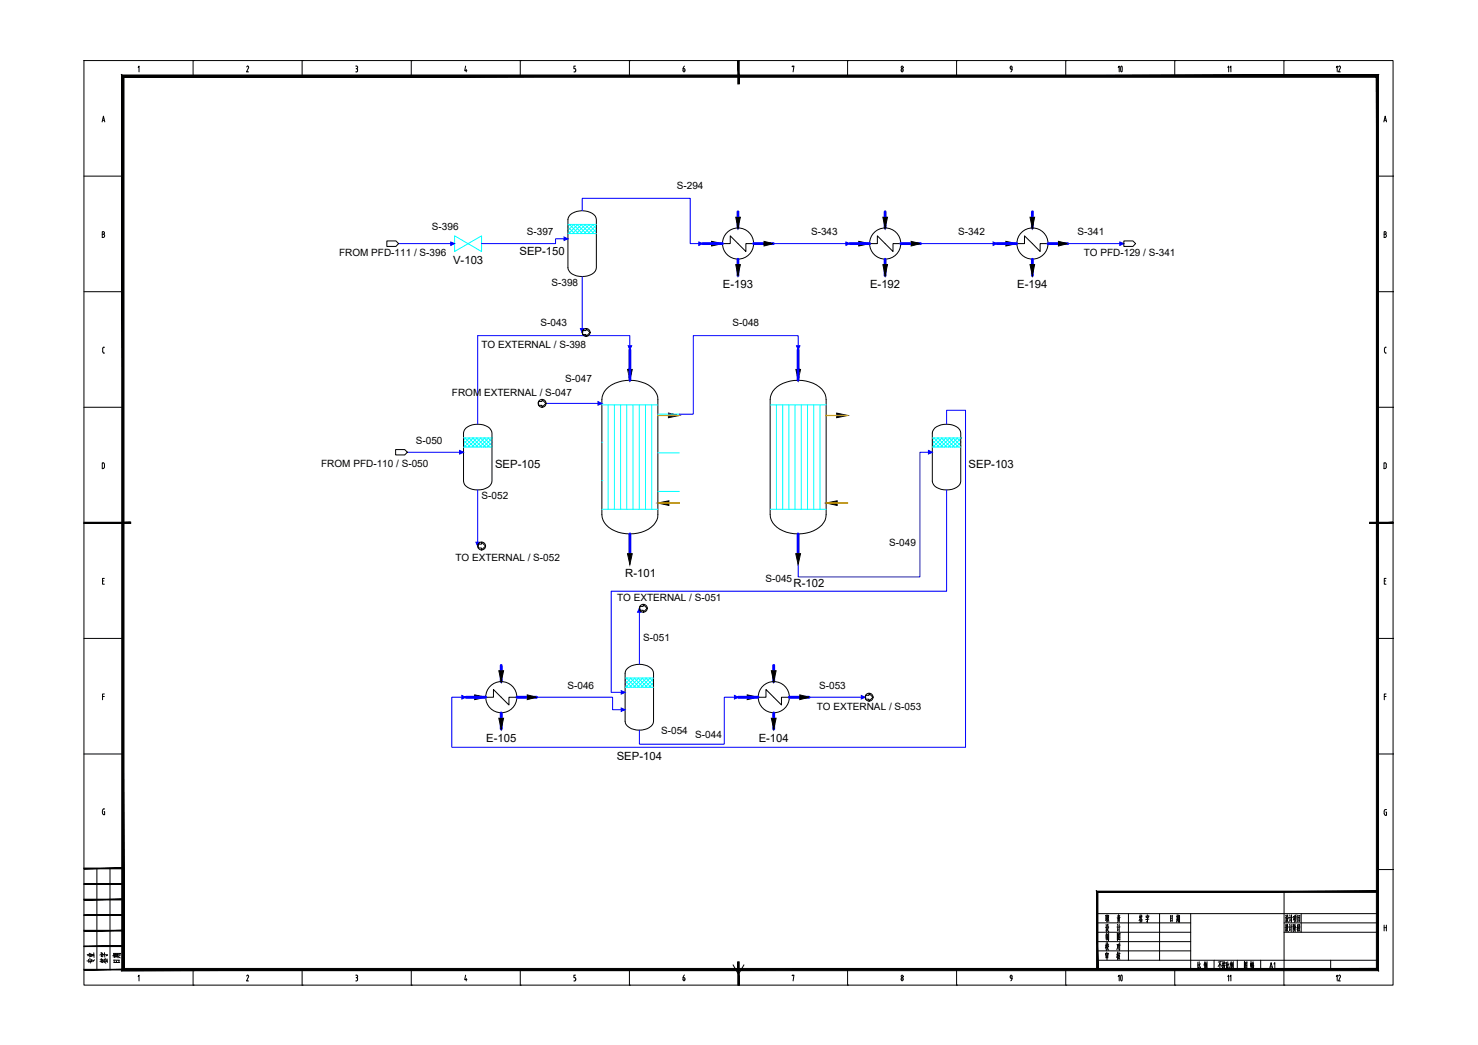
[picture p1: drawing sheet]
<svg xmlns="http://www.w3.org/2000/svg" width="420mm" height="297mm" viewBox="0 0 420 297" stroke-linecap="round" stroke-linejoin="round" font-family="sans-serif">
<g fill="none" stroke="#000" stroke-width=".28">
<path d="M23.9 17.2h372.1v262.8h-372.1zM39.3 19.2l.2-.4v1.6M54.9 17.2h.1M54.9 17.2v4.5M70.1 19l.4-.2 .1 .5M70.6 19.4l-.5 1h.5M85.9 17.2h.1M85.9 17.2v4.5M101.1 18.8h.3M101.2 19.5h.2M101.4 18.8l.2 .2v.3l-.2 .2 .3 .4M101.6 19.9v.2"/>
<path d="M116.9 17.2h.1M116.9 17.2v4.5M132.4 18.8l-.3 1.3h.6M132.5 19.7v.7M147.9 17.2h.1M147.9 17.2v4.5M163.4 19.5l.3 .4M163.6 18.8h-.5v.7h.3M163.6 19.9v.2M178.9 17.2h.1M178.9 17.2v4.5M194.4 19.5h-.2v.6"/>
<path d="M194.5 19.5l.2 .4M194.6 18.8l-.4 .7M194.7 19.9v.2M209.9 17.2h.1M225.2 19v-.2h.5l-.2 1.6M240.9 17.2h.1M240.9 17.2v4.5M256.2 19.9l.3-.4 .2 .4M256.2 19.9v.2M256.7 19.9v.2M271.9 17.2h.1M271.9 17.2v4.5"/>
<path d="M287.2 19.1l.3-.3 .2 .3M287.2 19.2l.3 .5M287.7 19.2v.5h-.3M287.7 19.6l-.4 .8M303 17.2h.1M303 17.2v4.5M334 17.2h.1M334 17.2v4.5M365 17.2h.1M365 17.2v4.5M29 34.7l.4-1.7 .4 1.7M29.2 34.2h.5"/>
<path d="M101.1 20.4h.3M101.7 20.1l-.3 .3M163.7 20.1l-.1 .3h-.5M194.2 20.1l.2 .3 .3-.3M256.2 20.1l.3 .3 .2-.3M393.4 34.7l.4-1.7 .4 1.7M393.5 34.2h.6M23.9 50.1h11.1M391.6 50.1h4.4M396 50.1h.1M29.1 66.6h.3M29.4 66.6l.3 .4-.3 .5"/>
<path d="M29.4 66.6l.3-.2v-.4l-.6-.1v1.6h.3M393.5 66.6h.3M393.8 66.6l.3 .4-.3 .5M393.8 66.6l.2-.2v-.4l-.5-.1v1.6h.3M23.9 82.9h11.1M29.4 98.7h.3M29.5 98.7l-.3 .4v1l.3 .2M391.6 82.9h4.4M394.1 98.7l-.4 .1-.1 .3v1l.5 .3M396 82.9h.1M23.9 115.8h11.1M29.4 100.4h.3"/>
<path d="M391.6 115.8h4.4M396 115.8h.1M29.1 131.6h.4l.2 .5v.8l-.6 .3zM393.4 131.6l.7 .2v.9l-.2 .4-.5 .1zM396 148.6h.1M29.2 165.1h.3M29.7 164.4h-.5v1.7h.5M393.5 165.1h.4M394 164.4h-.5v1.7h.5M23.9 181.5h11.1M29.2 198h.5M29.7 197.3h-.5v1.6"/>
<path d="M391.6 181.5h4.4M393.5 198h.5M394 197.3h-.5v1.6M396 181.5h.1M23.9 214.3h11.1M391.6 214.3h4.4M396 214.3h.1M29.4 229.9h.3M29.5 229.9l-.4 .5 .1 .9 .3 .2M29.6 230.7h.1v.9h-.3M393.5 231.3l.3 .4M393.8 230.1h.4"/>
<path d="M393.8 230.1l-.2 .2-.1 1M393.9 230.8h.3v1h-.4M27.5 246.8v28.8M31.3 246.8v28.8M311.9 259.7h79.7M320.8 259.7v13.3M324.1 260l-.2 .9M326.1 260l.1 .3M329.6 259.7v13.3M334.9 260l-.1 1.4M338.5 259.7v15.9M365 253.5v26.5"/>
<path d="M369.9 259.7v5.3M391.6 247.2h4.4M396 247.2h.1M39.3 277.6l.2-.4v1.6M54.9 275.6v4.4M70.1 277.4l.4-.2 .1 .5M70.6 277.7l-.5 1.1h.5M85.9 275.6v4.4M101.1 277.2h.3M101.1 278.8h.3M101.2 277.9h.2M101.4 277.2l.2 .2v.3l-.2 .2 .3 .4"/>
<path d="M101.6 278.3v.2M101.7 278.4l-.3 .4M116.9 275.6v4.4M132.4 277.2l-.3 1.3h.6M132.5 278.1v.7M147.9 275.6v4.4M163.6 277.2h-.5v.7l.5 .1 .1 .3M163.6 278.3v.4l-.5 .1M178.9 275.6v4.4M194.6 277.1l-.4 .8M194.7 278.3v.2M194.7 278.3l-.1-.4h-.4l.1 .8h.3l.1-.3"/>
<path d="M208.4 274.3l1.5 2.6 1.6-2.6M225.2 277.4v-.2h.5l-.2 1.6M240.9 275.6v4.4M256.2 278.3l.3-.4 .2 .4M256.2 278.3l.3 .5 .2-.4M256.7 278.3v.2M271.9 275.6v4.4M287.2 277.5l.3-.3 .2 .3M287.2 277.6l.3 .5M287.4 278.1h.3M287.7 277.6v.4M287.7 278l-.4 .8"/>
<path d="M303 275.6v4.4M311.9 273h79.7M311.9 262.3h26.6M311.9 265h26.6M311.9 267.7h26.6M311.9 270.3h26.6M324.1 261.5v.4M324.1 260.5l.1 .3M324.3 260.8l.5 .7M324.3 261.5v.4M324.3 260.7l-.5 1M324.3 260.4l-.3 .1"/>
<path d="M324.4 261.2l-.3 .1M324.5 260.1l-.2 .6M324.5 260.5l.1 .3M324.5 261.5l-.1 .5M324.6 262l-.6 .2M324.7 260.4l-.3 .1M325.8 260.3v.5M326.2 261v1.2l-.2-.3M326.4 260.6l-.2 .5M326.4 260.7l-.5 .1M326.6 260.3l-.1 .4M326.6 260.4l-.8 .1"/>
<path d="M326.6 261.3l-.9 .1M332.8 260.2v1.7M333.1 261l-.3 .1M333.2 261.7l-.4 .1M333.3 260.3l-.5 .1M333.3 260.2l-.1 1.7M334 275.6v4.4M334.6 260v1.4M334.6 261.6l-.2 .5M334.8 261.6l.1 .3M334.8 260.7l-.2 .1M334.8 261l-.2 .1"/>
<path d="M335 260.4l-.5 .1M335 261.4l-.6 .1M335.1 260.2v1.1M335.3 261.2l-.3 1M335.3 260.7l-.2 .1M335.3 260.2v2l-.1-.2M335.3 260.3h-.2M340.5 273.5v1.7M340.8 274.9l-.4 .5M340.8 274.2l-.3 .1M340.9 273.4v1.8l.2 .1h.2v-.5M341.2 273.9l-.3 .7"/>
<path d="M342.5 273.7v1.7M342.5 273.3l-.2 1M342.6 274.1l.2-.1-.2 1.2M342.6 274.4l.1 .3M342.7 273.7l-.2 .9M342.9 273.6l-.3 .1M343 273.9v.9M343.1 273.3v2.1l-.1-.3M345.1 273v2.6M346.8 273.8v1.6M346.9 273.4l-.6 1.3M346.9 274.1l.3 .5"/>
<path d="M347.2 273.3l-.9 .2M347.6 273.2v2.2l-.1-.3M347.7 274.2l-.3 .4M347.7 273.9l-.3 .1M347.8 273.6v.5M348 273.2l.1 .4M348 273.9l-.1 .9 .4 .6M348.1 274.4l-.3 1M348.3 273.7l-.5 .1M348.3 273.6l-.1 .4M348.3 274.3l-.5 .2M348.7 273.5v1.7"/>
<path d="M348.9 274.2l-.2 .1M349 274.9l-.4 .4M349 273.4v1.7l.2 .2h.2v-.5M349.4 273.9l-.4 .6M349.9 273.7v1.7M350 273.3l-.3 1M350 274.3l.2 .3M350.1 274.1l.2-.1-.3 1.2M350.2 273.7l-.2 .9M350.3 273.6l-.3 .1M350.4 273.8v1M350.6 273.3v2.1l-.2-.3"/>
<path d="M351.7 273v2.6M353.8 275.3v-1.9v2M353.8 275.2l.6 .1M354 274.1l.4 .5M354 274.8l.2 .3M354.1 274.6l.1 .2M354.1 273.7l-.2 .5M354.2 273.9h-.2M354.3 273.8l-.5 .9M354.5 273.4l-.1 2M354.5 273.5l-.7 .1M355.5 273.8v.9"/>
<path d="M355.6 273.2v2.2M355.8 273.8l-.1 .8M355.8 273.9l-.3 .1M355.9 274.4v1M356 273.7v.6M356.1 274.5v.8M356.3 274.9h-.3M356.3 275.3l-.4 .1M356.3 273.8h-.3M356.3 273.7v.5M356.3 274.2h-.3M356.3 274.4l-.4 .1"/>
<path d="M356.3 273.5h-.4M356.4 274.3l-.1 1.1M365 262.3h26.6M365 265h26.6M365.4 262.8l.2 .4M365.5 260.2l.1 .3M365.5 263.5l-.2 .1M365.5 263.4v1M365.6 260.8l-.2 .1M365.6 260.8v1M365.7 264.1l-.3 .6M365.7 263.9l.6 .9"/>
<path d="M365.7 261.5l-.2 .5M365.8 261.3l.5 .8M365.8 263.2l-.2 .6M365.8 262.7v.5M365.8 260.1l-.1 1M366 262.7v.7l.2 .1M366 262.8l-.2 .1M366 260.1l.1 .7h.2M366 260.2h-.2M366 263.7l-.3 .1M366.1 263.6l-.5 1.2M366.1 261.1h-.3"/>
<path d="M366.2 261l-.6 1.2M366.5 260.8l.2-.1-.1 1.2 .2-.5M366.6 262.7l.1 .4M366.6 260.1l.2 .4M366.6 263.4l-.2 .1M366.6 263.4v1.1M366.8 264.1l-.2 .5M367.1 262.7v2.1M367.1 260v2.2M367.4 263.4l-.6 .2M367.4 260.8l-.6 .1M367.6 262.7v2"/>
<path d="M367.8 260.5v.9M367.8 262.9h-.2M367.8 262.8l-.1 1.3v-.2M367.9 260.5h-.2M368 263.6l-.3 1.2M368 260.5v1.1M368 261.2l-.4 .3M368.1 262.9l.4 .8M368.2 262.7l-.4 1M368.2 263.5v1.3M368.2 260.8l-.3 1.4M368.2 260.2v.4"/>
<path d="M368.2 261.6l.3 .5M368.5 260.6h-.5M368.5 260.5l-.1 1.1M368.5 260.1l-.5 .1M368.8 262.9v1.8M368.9 260.1v1.9M369 263.6l-.2 .1M369 263.3h-.2M369 263.9l-.3 .2M369 262.7l-.2 .3M369.2 263.9l.4 .8M369.3 262.7l-.2 1"/>
<path d="M369.4 263.4l.2 .1M369.4 261.2l-.5 .1M369.4 260.8h-.5M369.4 262.9h-.1M369.4 262.8v.6M369.5 263.7l-.5 1.1M369.5 261.7l-.6 .1M369.5 263.7l-.3 .1M369.5 260.3l-.6 .1M369.5 260.2v1.8M378.3 273v2.6M393.5 263v1.6"/>
<path d="M393.5 263.7h.6M394.1 263v1.6M54.9 280h.1M85.9 280h.1M116.9 280h.1M147.9 280h.1M178.9 280h.1M209.9 280h.1M240.9 280h.1M271.9 280h.1M303 280h.1M334 280h.1"/>
<path d="M365 280h.1"/>
<circle cx="256.4" cy="19.1" r=".32"/>
<circle cx="256.4" cy="277.5" r=".32"/>
</g>
<g fill="#000" stroke="#000" stroke-width=".28">
<path d="M209.7 17.2l.4 6.7v-6.7zM209.7 17.2l.4 6.7h-.4z"/>
<path d="M34.6 21.3l.6 254v-253.3zM34.6 21.3l.6 254-.6 .6zM35.2 275.3l-.6 .6 356.7-.6zM34.6 275.9l356.7-.6 .6 .6zM391.3 22v253.3l.6 .6zM391.9 21.3v254.6l-.6-253.9zM35.2 22h356.1l.6-.7zM34.6 21.3h357.3l-356.7 .7z"/>
<path d="M23.9 148.4v.4l13.3-.4zM23.9 148.8l13.3-.4v.4z"/>
<path d="M389.4 148.8h6.6v-.4zM389.4 148.4h6.6l-6.6 .4z"/>
<path d="M23.9 255.8h11.1v-.2zM23.9 255.6h11.1l-11.1 .2z"/>
<path d="M23.9 251.4h11.1v-.2zM23.9 251.2h11.1l-11.1 .2z"/>
<path d="M23.9 247h11.1v-.3zM23.9 246.7h11.1l-11.1 .3z"/>
<path d="M312.1 253.6h79.5v-.3zM311.7 253.3h79.9l-79.5 .3zM311.7 253.3l.4 22.3v-22zM311.7 253.3l.4 22.3h-.4z"/>
<path d="M23.9 275.7h11.1v-.2zM23.9 275.5h11.1l-11.1 .2z"/>
<path d="M23.9 269.1h11.1v-.2zM23.9 268.9h11.1l-11.1 .2z"/>
<path d="M23.9 264.7h11.1v-.3zM23.9 264.4h11.1l-11.1 .3z"/>
<path d="M23.9 260.2h11.1v-.2zM23.9 260h11.1l-11.1 .2z"/>
<path d="M209.7 273.4v6.6h.4zM209.7 273.4h.4v6.6z"/>
</g>
<g fill="none" stroke="#00f" stroke-width=".8">
<path d="M199.8 69.2h5.6M209.8 60.2v4.6M209.8 73.7v4.6M214.2 69.2h5.7M241.6 69.2h5.6M251.6 60.2v4.6M251.6 73.7v4.6M256.1 69.2h5.6M283.4 69.2h5.6M293.5 60.2v4.6M293.5 73.7v4.6M297.9 69.2h5.6"/>
<path d="M179.1 99.4v8.7M226.9 99.4v8.7M179.1 151.8v5.6M226.9 151.8v5.6M132.4 198.2h5.7M142.5 189.1v4.7M146.9 198.2h5.7M209.9 198.2h5.6M219.9 189.1v4.7M224.4 198.2h5.6M142.5 202.6v4.6M219.9 202.6v4.6"/>
</g>
<g fill="#000" stroke="#000" stroke-width=".28">
<path d="M202.3 68.6l3.1 .6-3.1 .7zM209.2 61.8h1.3l-.7 3zM209.2 75.2h1.3l-.7 3.1zM217.2 68.6l2.7 .6-2.7 .7zM244.1 68.6l3.1 .6-3.1 .7zM251 61.8h1.3l-.7 3zM251 75.2h1.3l-.7 3.1zM259 68.6l2.7 .6-2.7 .7zM285.9 68.6l3.1 .6-3.1 .7zM292.8 61.8h1.3l-.6 3zM292.8 75.2h1.3l-.6 3.1zM300.9 68.6l2.6 .6-2.6 .7z"/>
<path d="M178.4 105h1.3l-.6 3.1zM190 117.4l3.1 .7-3.1 .6zM226.3 105h1.3l-.7 3.1zM237.9 117.4l3 .7-3 .6zM187 143l3.1-.6v1.3zM234.9 143l3.1-.6v1.3zM178.4 157.4h1.3l-.6 3.1zM226.2 157.4h1.4l-.7 3.1zM134.9 197.5l3.2 .7-3.2 .7zM141.8 190.7h1.4l-.7 3.1zM149.9 197.5l2.7 .7-2.7 .7zM212.4 197.5l3.1 .7-3.1 .7z"/>
<path d="M219.3 190.7h1.3l-.7 3.1zM227.4 197.5l2.6 .7-2.6 .7zM141.8 204.2h1.4l-.7 3zM219.3 204.2h1.3l-.7 3z"/>
</g>
<g fill="none" stroke="#000" stroke-width=".28">
<path d="M162.1 61a5.4 5.4 0 0 1 7.1 .5l.3 .9v13.7a3.5 3.5 0 0 1-4 2.5 3.5 3.5 0 0 1-4.1-2.5v-13.7zM205.4 69.2h2.2v-2.2l4.4 4.5v-2.3h2.2M247.2 69.2h2.2v-2.2l4.5 4.5v-2.3h2.2M289 69.2h2.2v-2.2l4.5 4.5v-2.3h2.2M172.4 110.6a10.3 10.3 0 0 1 13.4 0 4.3 4.3 0 0 1 1.2 3v32.7a5.7 5.7 0 0 1-4.6 5 9.9 9.9 0 0 1-10.6-2.7l-.6-1.5-.1-.8v-32.7a4.6 4.6 0 0 1 1.3-3zM220.2 110.6a10.3 10.3 0 0 1 13.4 0 4.3 4.3 0 0 1 1.3 3v32.7a5.7 5.7 0 0 1-4.7 5 9.9 9.9 0 0 1-10.5-2.7l-.7-1.5-.1-.8v-32.7a4.6 4.6 0 0 1 1.3-3zM132.4 121.7a5.4 5.4 0 0 1 7.1 .5l.4 .9v13.7a3.5 3.5 0 0 1-4.1 2.5 3.5 3.5 0 0 1-4-2.5v-13.7zM265.7 121.7a5.5 5.5 0 0 1 7.1 .5l.3 .9v13.7a3.5 3.5 0 0 1-4 2.5 3.5 3.5 0 0 1-4.1-2.5v-13.7zM138.1 198.2h2.2v-2.2l4.4 4.4v-2.2h2.2M178.4 190a5.4 5.4 0 0 1 7.1 .4l.3 1v13.6a3.6 3.6 0 0 1-4 2.5 3.6 3.6 0 0 1-4.1-2.5v-13.6l.3-1zM215.5 198.2h2.2v-2.2l4.5 4.4v-2.2h2.2"/>
<circle cx="209.8" cy="69.2" r="4.4"/>
<circle cx="251.6" cy="69.2" r="4.4"/>
<circle cx="293.5" cy="69.2" r="4.4"/>
<circle cx="142.5" cy="198.2" r="4.4"/>
<circle cx="220" cy="198.2" r="4.4"/>
</g>
<g fill="none" stroke="#0ff" stroke-width=".28">
<path d="M161.4 65.6l.9 .8M161.4 64.5l2 1.9M161.4 63.8h8.1M161.4 66.4h8.1M161.9 63.8l2.6 2.6M162 63.8l-.6 .6M163 63.8l2.6 2.6M163.1 63.8l-1.7 1.7M164 63.8l2.7 2.6M164.2 63.8l-2.5 2.6M165.1 63.8l2.7 2.6M165.3 63.8l-2.5 2.6"/>
<path d="M166.2 63.8l2.7 2.6M166.4 63.8l-2.6 2.6M167.3 63.8l2.2 2.2M167.5 63.8l-2.6 2.6M168.4 63.8l1.1 1.1M168.6 63.8l-2.6 2.6M169.5 64l-2.4 2.4M169.5 65.1l-1.3 1.3M169.5 66.2l-.2 .2M171.1 115.1h15.9M172.9 115.1v29.7M174.7 115.1v29.7"/>
<path d="M176.4 115.1v29.7M178.2 115.1v29.7M179.9 115.1v29.7M181.7 115.1v29.7M183.5 115.1v29.7M185.3 115.1v29.7M218.9 115.1h16M220.7 115.1v29.7M222.5 115.1v29.7M224.3 115.1v29.7M226 115.1v29.7M227.8 115.1v29.7"/>
<path d="M229.6 115.1v29.7M231.3 115.1v29.7M233.1 115.1v29.7M131.8 126.3l.8 .8M131.8 125.2l1.9 1.9M131.8 124.5h8.1M131.8 127.1h8.1M132.2 124.5l2.6 2.6M132.4 124.5l-.6 .6M133.3 124.5l2.6 2.6M133.5 124.5l-1.7 1.7M134.4 124.5l2.5 2.6"/>
<path d="M134.6 124.5l-2.7 2.6M135.5 124.5l2.5 2.6M135.7 124.5l-2.7 2.6M136.6 124.5l2.5 2.6M136.7 124.5l-2.6 2.6M137.7 124.5l2.2 2.2M137.8 124.5l-2.6 2.6M138.7 124.5l1.2 1.1M138.9 124.5l-2.6 2.6M139.9 124.7l-2.5 2.4M139.9 125.8l-1.4 1.3M139.9 126.9l-.3 .2"/>
<path d="M265 124.5h8.1M265 127.1h8.1M265 126.3l.9 .8M265 125.2l1.9 1.9M265.5 124.5l2.5 2.6M265.6 124.5l-.6 .6M266.6 124.5l2.5 2.6M266.7 124.5l-1.7 1.7M267.6 124.5l2.6 2.6M267.8 124.5l-2.6 2.6M268.7 124.5l2.6 2.6M268.9 124.5l-2.6 2.6"/>
<path d="M269.8 124.5l2.6 2.6M270 124.5l-2.6 2.6M270.9 124.5l2.2 2.2M271.1 124.5l-2.6 2.6M272 124.5l1.1 1.1M272.2 124.5l-2.6 2.6M273.1 124.5h.1M273.1 124.7l-2.4 2.4M273.1 125.8l-1.3 1.3M273.1 126.9l-.2 .2M171.1 144.8h15.9M218.9 144.8h16"/>
<path d="M177.7 194.5l.8 .9M177.7 193.4l1.9 2M177.7 192.7h8.1M177.7 195.4h8.1M178.1 192.7l2.6 2.7M178.3 192.7l-.6 .6M179.2 192.7l2.6 2.7M179.4 192.7l-1.7 1.7M180.3 192.7l2.6 2.7M180.5 192.7l-2.6 2.7M181.4 192.7l2.6 2.7M181.6 192.7l-2.6 2.7"/>
<path d="M182.5 192.7l2.6 2.7M182.7 192.7l-2.6 2.7M183.6 192.7l2.2 2.2M183.8 192.7l-2.6 2.7M184.7 192.7l1.1 1.2M184.9 192.7l-2.6 2.7M185.8 192.9l-2.4 2.5M185.8 194l-1.3 1.4M185.8 195.1l-.2 .3M185.8 192.7v.1"/>
</g>
<path d="M187 118.1h6.1M234.9 118.1h6M187 143h6.1h-3M234.9 143h6h-2.9" fill="none" stroke="#ffbf00" stroke-width=".38"/>
<!-- layer: EQUIPMENT -->
<path d="M129.2 67l7.7 4.5v-4.5l-7.7 4.5zM171.1 114.7h.1M187 117.7h6.1M171.1 125.7h.1M171.1 136.6h.1M187 128.7h6.1M187 139.7h6.1" fill="none" stroke="#0ff" stroke-width=".28"/>
<!-- layer: STREAM -->
<g fill="none" stroke="#00f" stroke-width=".28">
<path d="M165.5 59.9v-3.5h30.7v12.8h3.6M113.3 69.2h15.9M161.4 67.9h-3.5v1.3h-21M165.5 78.6v15.9M219.9 69.2h21.7M261.7 69.2h21.7M303.5 69.2h16M179.1 99.4v-4h-43.3v25.2M226.9 99.4v-4h-29.8v22.3h-4M155.2 114.7h15.9M115.8 128.6h16M135.8 139.3v15.9"/>
<path d="M265 128.6h-3.5v35.4h-34.6v-3.5M269.1 120.6v-4h5.4v95.8h-146.1v-14.2h4M269.1 139.3v28.7h-95.4v28.8h4M181.8 172.9v15.9M152.6 198.2h21.5v3.5h3.6M209.9 198.2h-4v13.3h-24.1v-4M230 198.2h15.9"/>
</g>
<!-- layer: STREAM_ARROW -->
<g fill="#00f" stroke="#00f" stroke-width=".28">
<path d="M178.6 98.3h1l-.5 1.1z"/>
<path d="M131.3 197.7l1.1 .5-1.1 .5z"/>
<path d="M176.6 196.3l1.1 .5-1.1 .5z"/>
<path d="M176.6 201.2l1.1 .5-1.1 .5z"/>
<path d="M170 114.2l1.1 .5-1.1 .5z"/>
<path d="M226.4 98.3h1l-.5 1.1z"/>
<path d="M263.9 128l1.1 .6-1.1 .5z"/>
<path d="M130.7 128l1.1 .6-1.1 .5z"/>
<path d="M181.8 172.9l.4 1.1h-.9z"/>
<path d="M135.3 154.1h1l-.5 1.1z"/>
<path d="M244.8 197.7l1.1 .5-1.1 .5z"/>
<path d="M208.8 197.7l1.1 .5-1.1 .5z"/>
<path d="M198.7 68.8l1.1 .4-1.1 .6z"/>
<path d="M318.3 68.8l1.2 .4-1.2 .6z"/>
<path d="M282.3 68.8l1.1 .4-1.1 .6z"/>
<path d="M240.5 68.8l1.1 .4-1.1 .6z"/>
<path d="M128.1 68.8l1.1 .4-1.1 .6z"/>
<path d="M160.3 67.4l1.1 .5-1.1 .5z"/>
<path d="M165 93.4h1l-.5 1.1z"/>
</g>
<!-- layer: CONNECTOR -->
<g fill="none" stroke="#000" stroke-width=".28">
<path d="M110 68.5h2.6l.7 .7-.7 .8h-2.6zM319.5 68.5h2.6l.7 .7-.7 .8h-2.6zM165.6 94h1v-.6l1.1 1.1-1.1 1.2v-.6h-1zM153.1 114.1h1v-.5l1.1 1.1-1.1 1.1v-.6h-1zM112.5 127.8h2.5l.8 .8-.8 .7h-2.5zM136 154.7h.9v-.6l1.1 1.1-1.1 1.1v-.5h-.9zM181.9 172.4h1v-.6l1.1 1.1-1.1 1.1v-.5h-1zM246.1 197.6h.9v-.5l1.1 1.1-1.1 1.1v-.6h-.9z"/>
<circle cx="166.6" cy="94.5" r="1.12"/>
<circle cx="154.1" cy="114.6" r="1.12"/>
<circle cx="136.9" cy="155.2" r="1.12"/>
<circle cx="182.9" cy="172.9" r="1.12"/>
<circle cx="247.1" cy="198.2" r="1.12"/>
</g>
<text font-size="6.6" x="315.7" y="280.8">10</text>
<text font-size="6.2" x="315.7" y="22.2">10</text>
<text font-size="5.7" x="30.7" y="274.8">日期</text>
<g font-size="5.3">
<text x="312.9" y="266">设 计</text>
<text x="313.3" y="268.5">制 图</text>
<text x="27.9" y="274.8" transform="rotate(-90 27.9 274.8)">专业</text>
<text x="312.9" y="271.3">校 对</text>
</g>
<g font-size="4.4">
<text x="378.5" y="21.5">12</text>
<text x="363.4" y="276.6" transform="rotate(-90 363.4 276.6)">A1</text>
<text x="382.1" y="280.1" transform="rotate(-90 382.1 280.1)">12</text>
</g>
<g font-size="3.5">
<text x="350.7" y="21.5" transform="rotate(-90 350.7 21.5)">11</text>
<text x="350.7" y="280.1" transform="rotate(-90 350.7 280.1)">11</text>
</g>
<g font-size="3.2">
<text x="128.8" y="75">V-103</text>
<text x="147.7" y="72.5">SEP-150</text>
<text x="205.5" y="81.9">E-193</text>
<text x="247.3" y="81.9">E-192</text>
<text x="289.2" y="81.9">E-194</text>
<text x="140.7" y="133.1">SEP-105</text>
<text x="275.4" y="133.1">SEP-103</text>
<text x="177.7" y="164">R-101</text>
<text x="225.6" y="166.7">R-102</text>
<text x="138.2" y="210.8">E-105</text>
<text x="215.7" y="210.8">E-104</text>
<text x="175.3" y="216.1">SEP-104</text>
</g>
<g font-size="2.8">
<text x="192.4" y="53.7">S-294</text>
<text x="122.8" y="65.3">S-396</text>
<text x="149.8" y="66.8">S-397</text>
<text x="230.6" y="66.8">S-343</text>
<text x="272.4" y="66.8">S-342</text>
<text x="306.4" y="66.8">S-341</text>
<text x="96.4" y="72.8">FROM PFD-111 / S-396</text>
<text x="308.1" y="72.8">TO PFD-129 / S-341</text>
<text x="156.8" y="81.3">S-398</text>
<text x="153.7" y="92.8">S-043</text>
<text x="208.2" y="92.8">S-048</text>
<text x="136.9" y="98.8">TO EXTERNAL / S-398</text>
<text x="128.5" y="112.5">FROM EXTERNAL / S-047</text>
<text x="160.7" y="108.5">S-047</text>
<text x="118.2" y="126.1">S-050</text>
<text x="91.3" y="132.8">FROM PFD-110 / S-050</text>
<text x="136.9" y="141.9">S-052</text>
<text x="252.8" y="155.1">S-049</text>
<text x="129.5" y="159.5">TO EXTERNAL / S-052</text>
<text x="217.6" y="165.4">S-045</text>
<text x="175.4" y="170.7">TO EXTERNAL / S-051</text>
<text x="182.9" y="182.2">S-051</text>
<text x="161.3" y="195.8">S-046</text>
<text x="232.9" y="195.8">S-053</text>
<text x="232.2" y="201.7">TO EXTERNAL / S-053</text>
<text x="187.9" y="208.5">S-054</text>
<text x="197.6" y="209.7">S-044</text>
</g>
</svg>
